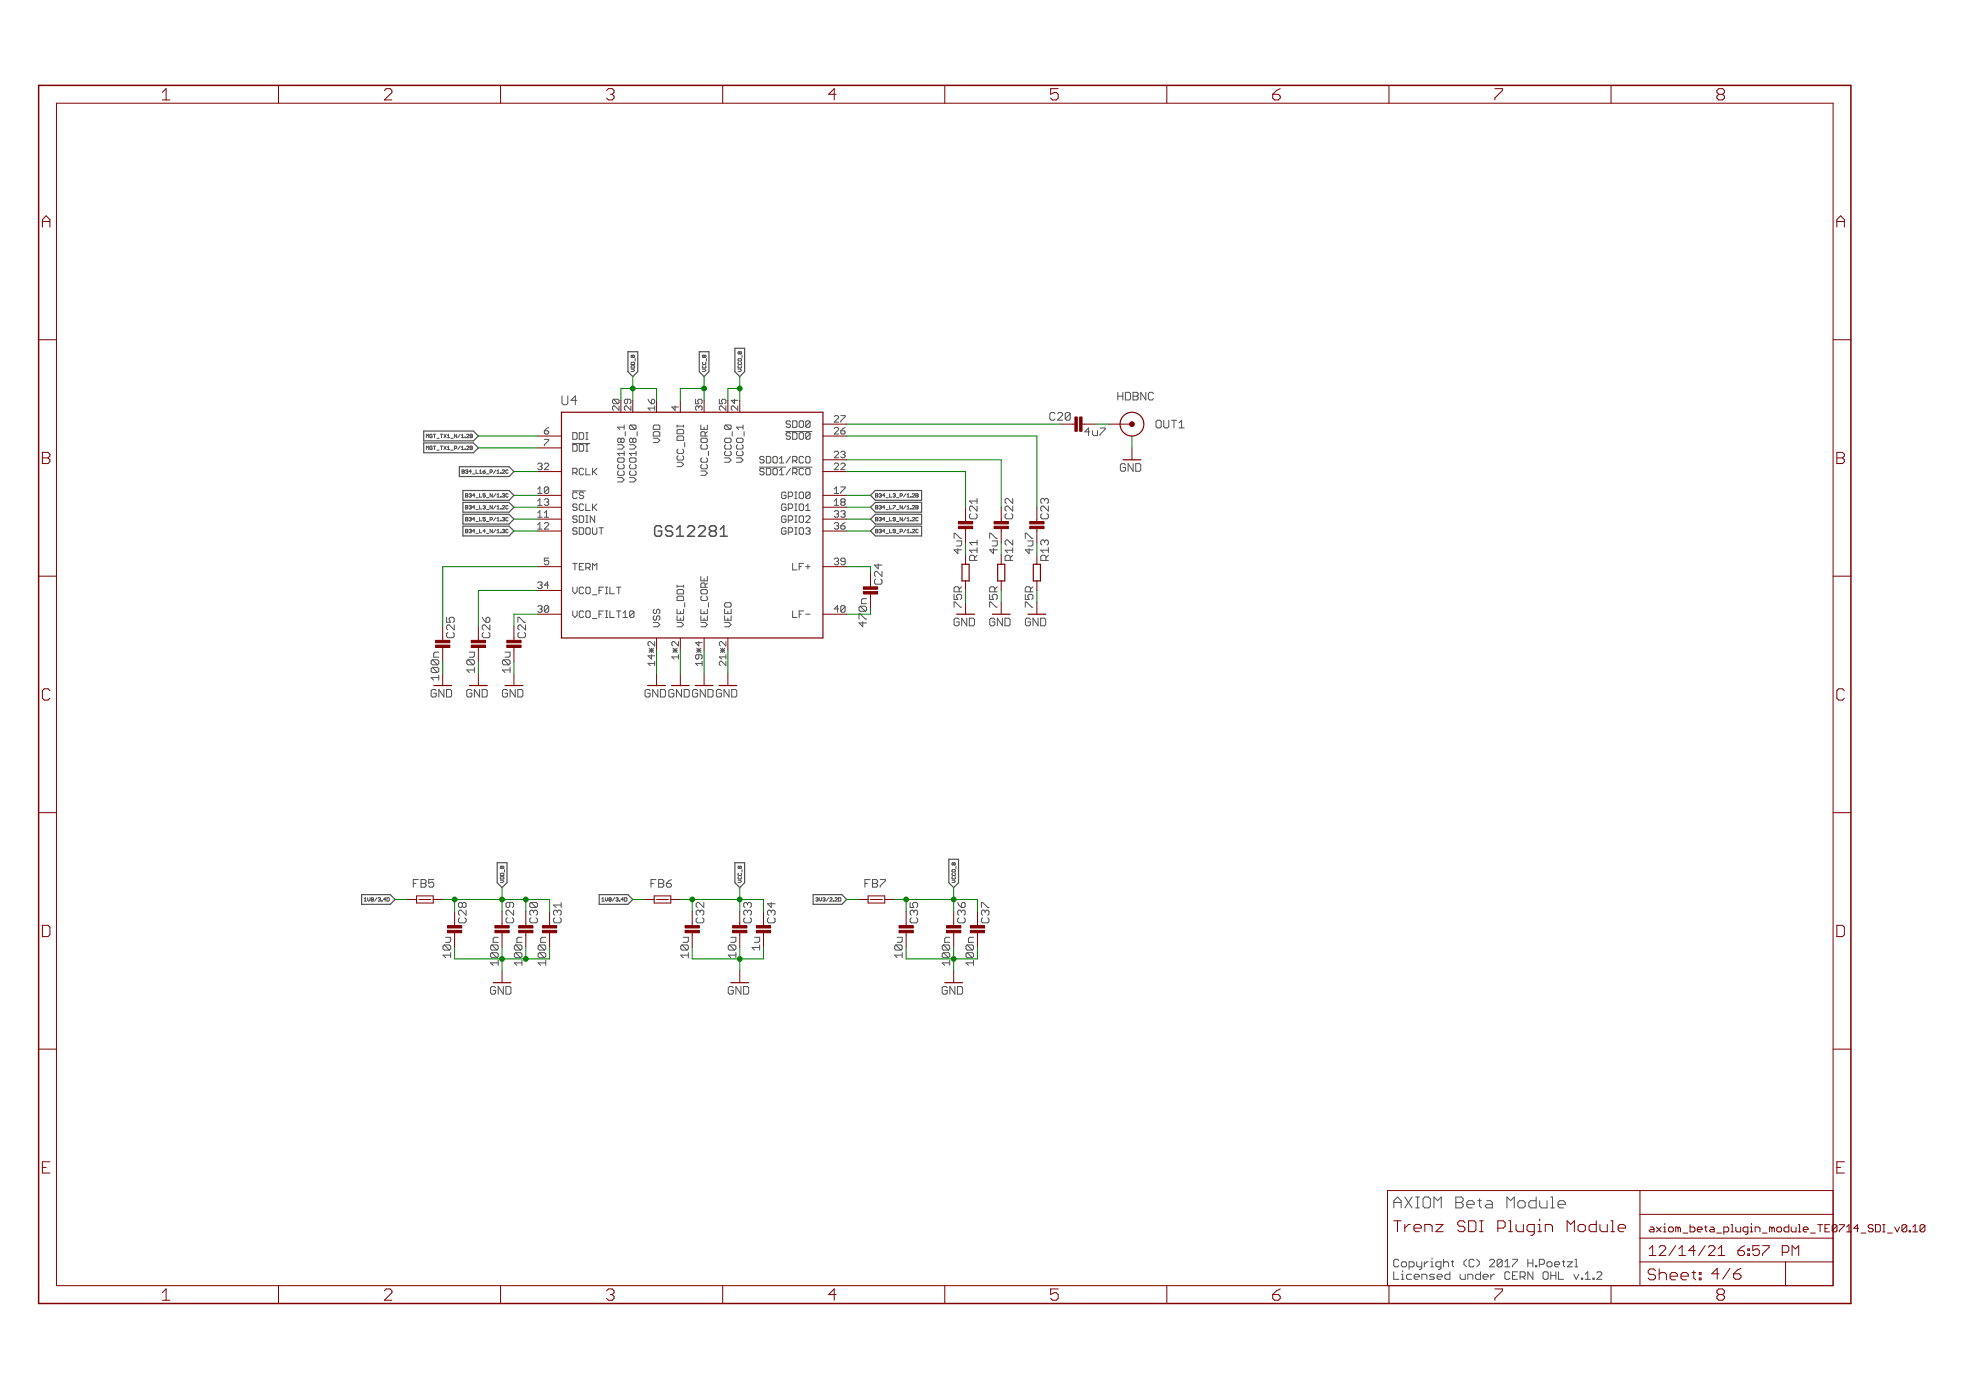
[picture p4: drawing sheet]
<svg xmlns="http://www.w3.org/2000/svg" width="420mm" height="297mm" viewBox="0 0 420 297" stroke-linecap="round" stroke-linejoin="round" font-family="sans-serif">
<g fill="none" stroke="#505050" stroke-width=".21">
<path d="M122.3 94.8h3.8M162.3 99.8h5.6M162.4 98.7l.2 .2h.5M163.1 97.5h-.5l-.2 .3 .2 .4h.5M167.9 92.2h5.6M169.3 99.8h4.2M98.7 100.8h.4M99.1 100.4h-.4v.8h.4M133.4 102.5l-.5 .5h-.9M135.9 102.5l-.4 .5h-1M151.2 101.1l-.5 .5h-.9M162.4 101.2l.2 .3h.5"/>
<path d="M163.1 100.1h-.5l-.2 .2 .2 .5h.5M342.1 271.8l.2 .2v.3l-1.1 1.1h1.1"/>
</g>
<g fill="none" stroke="#505050" stroke-width=".25">
<path d="M134.2 75.2h2.1v4.2l-1.1 1.1-1-1.1zM149.4 75.2h2.1v4.2l-1 1.1-1.1-1.1zM157.1 74.4h2v5l-1 1.1-1-1.1zM90.6 92.1h10.6l1 1.1-1 1h-10.6zM90.6 94.7h10.6l1 1-1 1.1h-10.6zM98.2 99.7h10.6l1 1.1-1 1h-10.6zM98.9 104.8h9.9l1 1.1-1 1h-9.9zM98.9 107.4h9.9l1 1-1 1.1h-9.9zM98.9 109.9h9.9l1 1-1 1.1h-9.9zM98.9 112.4h9.9l1 1.1-1 1h-9.9zM186 105.9l1.1-1.1h9.9v2.1h-9.9zM186 108.4l1.1-1h9.9v2.1h-9.9z"/>
<path d="M186 110.9l1.1-1h9.9v2.1h-9.9zM186 113.5l1.1-1.1h9.9v2.1h-9.9zM77.3 191.2h6.1l1.1 1-1.1 1.1h-6.1zM106.3 184.4h2.1v4.2l-1.1 1.1-1-1.1zM128.1 191.2h6.1l1 1-1 1.1h-6.1zM157.1 184.4h2v4.2l-1 1.1-1-1.1zM173.8 191.2h6.1l1.1 1-1.1 1.1h-6.1zM202.8 183.6h2.1v5l-1.1 1.1-1-1.1z"/>
</g>
<g fill="none" stroke="#800000" stroke-width=".21">
<path d="M59.5 18.2v3.9M107 18.2v3.9M154.5 18.2v3.9M201.9 18.2v3.9M249.4 18.2v3.9M296.8 18.2v3.9M344.3 18.2v3.9M12.1 22.1h379.7v252.6h-379.7zM8.3 72.6h3.8M391.8 72.6h3.8M114.9 93.2h5.1M114.9 95.7h5.1"/>
<path d="M145.4 85.6v2.5M175.9 93.2h5.1M175.9 90.6h5.1M175.9 98.3h5.1M236.8 90.6h5.1M241.9 95.7v2.6M114.9 105.9h5.1M114.9 100.8h5.1M114.9 113.5h5.1M114.9 108.4h5.1M114.9 110.9h5.1M175.9 105.9h5.1"/>
<path d="M175.9 100.8h5.1M175.9 113.5h5.1M175.9 108.4h5.1M175.9 110.9h5.1M206.4 118.6v2M214 118.6v2M221.6 118.6v2M8.3 123.1h3.8M114.9 121.1h5.1M114.9 131.3h5.1M114.9 126.2h5.1M175.9 121.1h5.1"/>
<path d="M175.9 131.3h5.1M206.4 128.7v2.6M214 128.7v2.6M221.6 128.7v2.6M391.8 123.1h3.8M94.6 144v2.5M102.2 144v2.5M109.8 144v2.5M140.3 144v2.5M145.4 144v2.5M150.5 144v2.5M155.6 144v2.5"/>
<path d="M8.3 173.7h3.8M391.8 173.7h3.8M87 192.2h2M89 191.5h3.6v1.5h-3.6zM89.5 192.2h2.6M92.6 192.2h2M137.8 192.2h2M139.8 191.5h3.6v1.5h-3.6zM140.3 192.2h2.6M143.4 192.2h2M183.5 192.2h2M185.5 191.5h3.6v1.5h-3.6z"/>
<path d="M186 192.2h2.6M189.1 192.2h2M107.3 207.5v2.5M158.1 207.5v2.5M203.8 207.5v2.5M8.3 224.2h3.8M391.8 224.2h3.8M350.5 254.4v20.3M350.5 259.5h41.3M391.8 254.4h-95.3v20.3M59.5 274.7v3.9M107 274.7v3.9"/>
<path d="M154.5 274.7v3.9M201.9 274.7v3.9M249.4 274.7v3.9M296.8 274.7v3.9M344.3 274.7v3.9M350.5 269.7h41.3M350.5 264.6h41.3M381.6 269.7v5M411.1 261.7l.3 .3M411.4 262v1l-.3 .2M411.4 262l-1.1 1"/>
</g>
<path d="M8.3 18.2h387.3v260.4h-387.3z" fill="none" stroke="#800000" stroke-width=".32"/>
<g fill="none" stroke="#800000" stroke-width=".25">
<path d="M120 88.1h55.9v48.2h-55.9zM205.6 124.1v-3.5h1.5v3.5h-.7M213.2 124.1v-3.5h1.5v3.5h-.7M220.8 124.1v-3.5h1.6v3.5h-.8"/>
<circle cx="241.9" cy="90.6" r="2.54"/>
</g>
<g fill="#800000" stroke="#800000" stroke-width=".21">
<path d="M184.5 126.4h3.1v.5h-3.1z"/>
<path d="M184.5 125.4h3.1v.5h-3.1z"/>
<path d="M108.3 137.9h3.1v.5h-3.1z"/>
<path d="M108.3 136.8h3.1v.6h-3.1z"/>
<path d="M100.7 137.9h3.1v.5h-3.1z"/>
<path d="M100.7 136.8h3.1v.6h-3.1z"/>
<path d="M93.1 137.9h3v.5h-3z"/>
<path d="M93.1 136.8h3v.6h-3z"/>
<path d="M204.8 112.5h3.1v.5h-3.1z"/>
<path d="M204.8 111.4h3.1v.6h-3.1z"/>
<path d="M212.4 112.5h3.1v.5h-3.1z"/>
<path d="M212.4 111.4h3.1v.6h-3.1z"/>
<path d="M220.1 112.5h3v.5h-3z"/>
<path d="M220.1 111.4h3v.6h-3z"/>
<path d="M230.7 89.1h.5v3.1h-.5z"/>
<path d="M229.7 89.1h.5v3.1h-.5z"/>
<path d="M202.3 198.8h3v.5h-3z"/>
<path d="M202.3 197.8h3v.5h-3z"/>
<path d="M207.4 198.8h3v.5h-3z"/>
<path d="M207.4 197.8h3v.5h-3z"/>
<path d="M192.1 198.8h3.1v.5h-3.1z"/>
<path d="M192.1 197.8h3.1v.5h-3.1z"/>
<path d="M156.6 198.8h3v.5h-3z"/>
<path d="M156.6 197.8h3v.5h-3z"/>
<path d="M161.6 198.8h3.1v.5h-3.1z"/>
<path d="M161.6 197.8h3.1v.5h-3.1z"/>
<path d="M146.4 198.8h3.1v.5h-3.1z"/>
<path d="M146.4 197.8h3.1v.5h-3.1z"/>
<path d="M105.8 198.8h3v.5h-3z"/>
<path d="M105.8 197.8h3v.5h-3z"/>
<path d="M110.8 198.8h3.1v.5h-3.1z"/>
<path d="M110.8 197.8h3.1v.5h-3.1z"/>
<path d="M95.6 198.8h3.1v.5h-3.1z"/>
<path d="M95.6 197.8h3.1v.5h-3.1z"/>
<path d="M115.9 198.8h3.1v.5h-3.1z"/>
<path d="M115.9 197.8h3.1v.5h-3.1z"/>
</g>
<circle cx="241.9" cy="90.6" r=".51" fill="#800000" stroke="#800000" stroke-width=".21"/>
<g fill="none" stroke="#008000" stroke-width=".21">
<path d="M102.2 93.2h12.7M102.2 95.7h12.7M132.7 85.6v-2.6h7.6v2.6M135.2 80.5v5.1M150.5 80.5v5.1M150.5 83h-5.1v2.6M158.1 83h-2.5v2.6M158.1 80.5v5.1M181 98.3h33v10.1M181 93.2h40.6v15.2M181 90.6h45.7M241.9 93.2v2.5"/>
<path d="M109.8 100.8h5.1M109.8 105.9h5.1M109.8 108.4h5.1M109.8 110.9h5.1M109.8 113.5h5.1M181 100.8h25.4v7.6M181 105.9h5M181 108.4h5M181 110.9h5M181 113.5h5M109.8 131.3h5.1M114.9 121.1h-20.3v12.7"/>
<path d="M114.9 126.2h-12.7v7.6M140.3 138.9v5.1M145.4 138.9v5.1M150.5 138.9v5.1M155.6 138.9v5.1M181 131.3h5M181 121.1h5M84.5 192.2h2.5M94.6 192.2h22.9M107.3 189.7v2.5M135.2 192.2h2.6M145.4 192.2h17.8"/>
<path d="M158.1 189.7v2.5M181 192.2h2.5M191.1 192.2h17.8M203.8 189.7v2.5M97.2 204.9h20.3M107.3 204.9v2.6M158.1 204.9v2.6M163.2 202.4v2.5h-15.3M193.7 204.9h15.2M203.8 204.9v2.6"/>
</g>
<g fill="#008000" stroke="#008000" stroke-width=".21">
<circle cx="203.8" cy="204.9" r=".51"/>
<circle cx="158.1" cy="204.9" r=".51"/>
<circle cx="107.3" cy="204.9" r=".51"/>
<circle cx="112.4" cy="204.9" r=".51"/>
<circle cx="135.2" cy="83" r=".51"/>
<circle cx="107.3" cy="192.2" r=".51"/>
<circle cx="97.2" cy="192.2" r=".51"/>
<circle cx="112.4" cy="192.2" r=".51"/>
<circle cx="150.5" cy="83" r=".51"/>
<circle cx="158.1" cy="192.2" r=".51"/>
<circle cx="147.9" cy="192.2" r=".51"/>
<circle cx="158.1" cy="83" r=".51"/>
<circle cx="203.8" cy="192.2" r=".51"/>
<circle cx="193.7" cy="192.2" r=".51"/>
</g>
<g font-size="3.7" fill="#800000">
<text x="34.8" y="21.4">1</text>
<text x="82.2" y="21.4">2</text>
<text x="129.7" y="21.4">3</text>
<text x="177.1" y="21.4">4</text>
<text x="224.6" y="21.4">5</text>
<text x="272.1" y="21.4">6</text>
<text x="319.5" y="21.4">7</text>
<text x="367" y="21.4">8</text>
<text x="9.1" y="48.6">A</text>
<text x="392.6" y="48.6">A</text>
<text x="9.1" y="99.2">B</text>
<text x="392.6" y="99.2">B</text>
<text x="9.1" y="149.7">C</text>
<text x="392.6" y="149.7">C</text>
<text x="9.1" y="200.2">D</text>
<text x="392.6" y="200.2">D</text>
<text x="9.1" y="250.8">E</text>
<text x="392.6" y="250.8">E</text>
<text x="34.8" y="277.9">1</text>
<text x="82.2" y="277.9">2</text>
<text x="129.7" y="277.9">3</text>
<text x="177.1" y="277.9">4</text>
<text x="224.6" y="277.9">5</text>
<text x="272.1" y="277.9">6</text>
<text x="319.5" y="277.9">7</text>
<text x="367" y="277.9">8</text>
</g>
<g font-size="3.6" fill="#505050">
<text x="140.4" y="114.8">GS12281</text>
<text x="297.8" y="258.2">AXIOM Beta Module</text>
</g>
<g font-size="3.6" fill="#800000">
<text x="297.8" y="263.3">Trenz SDI Plugin Module</text>
<text x="352.2" y="273.6">Sheet: 4/6</text>
</g>
<g font-size="3.2" fill="#800000">
<text x="352.4" y="268.4">12/14/21</text>
<text x="370" y="268.4">6:57 PM</text>
</g>
<text font-size="2.9" fill="#505050" x="120.1" y="86.6">U4</text>
<g font-size="2.5" fill="#800000">
<text x="224.8" y="89.9">C20</text>
<text x="239.4" y="100.8">GND</text>
<text x="209" y="110.9" transform="rotate(-90 209 110.9)">C21</text>
<text x="216.6" y="110.9" transform="rotate(-90 216.6 110.9)">C22</text>
<text x="224.2" y="110.9" transform="rotate(-90 224.2 110.9)">C23</text>
<text x="205.7" y="118" transform="rotate(-90 205.7 118)">4u7</text>
<text x="213.3" y="118" transform="rotate(-90 213.3 118)">4u7</text>
<text x="97.2" y="136.3" transform="rotate(-90 97.2 136.3)">C25</text>
<text x="104.8" y="136.3" transform="rotate(-90 104.8 136.3)">C26</text>
<text x="203.9" y="133.8">GND</text>
<text x="211.5" y="133.8">GND</text>
<text x="219.1" y="133.8">GND</text>
<text x="92.1" y="149">GND</text>
<text x="99.7" y="149">GND</text>
<text x="107.4" y="149">GND</text>
<text x="137.8" y="149">GND GND GND GND</text>
<text x="162.5" y="202.8" transform="rotate(-90 162.5 202.8)">1u</text>
<text x="104.8" y="212.5">GND</text>
<text x="155.6" y="212.5">GND</text>
<text x="201.3" y="212.5">GND</text>
</g>
<g font-size="2.5" fill="#505050">
<text x="239.5" y="85.5">HDBNC</text>
<text x="247" y="91.5">OUT1</text>
<text x="224.2" y="119.8" transform="rotate(-90 224.2 119.8)">R13</text>
<text x="88.3" y="189.7">FB5</text>
<text x="139.1" y="189.7">FB6</text>
<text x="184.8" y="189.7">FB7</text>
<text x="106.6" y="205.8" transform="rotate(-90 106.6 205.8)">1</text>
<text x="111.7" y="205.8" transform="rotate(-90 111.7 205.8)">1</text>
<text x="116.8" y="205.8" transform="rotate(-90 116.8 205.8)">1</text>
<text x="203.1" y="205.8" transform="rotate(-90 203.1 205.8)">1</text>
<text x="208.2" y="205.8" transform="rotate(-90 208.2 205.8)">1</text>
<text x="297.8" y="270.8">Copyright (C) 2017 H.Poetzl</text>
<text x="297.8" y="273.5">Licensed under CERN OHL v.1.2</text>
</g>
<g font-size="2.5" fill="#008000">
<text x="231.8" y="93.2">4u7</text>
<text x="209" y="119.8" transform="rotate(-90 209 119.8)">R11</text>
<text x="216.6" y="119.8" transform="rotate(-90 216.6 119.8)">R12</text>
<text x="220.9" y="118" transform="rotate(-90 220.9 118)">4u7</text>
<text x="188.6" y="124.9" transform="rotate(-90 188.6 124.9)">C24</text>
<text x="205.7" y="129.4" transform="rotate(-90 205.7 129.4)">75R</text>
<text x="213.3" y="129.4" transform="rotate(-90 213.3 129.4)">75R</text>
<text x="220.9" y="129.4" transform="rotate(-90 220.9 129.4)">75R</text>
<text x="112.4" y="136.3" transform="rotate(-90 112.4 136.3)">C27</text>
<text x="185.3" y="133.5" transform="rotate(-90 185.3 133.5)">470n</text>
<text x="101.5" y="143.4" transform="rotate(-90 101.5 143.4)">10u</text>
<text x="109.1" y="143.4" transform="rotate(-90 109.1 143.4)">10u</text>
<text x="93.9" y="144.9" transform="rotate(-90 93.9 144.9)">100n</text>
<text x="99.7" y="197.3" transform="rotate(-90 99.7 197.3)">C28</text>
<text x="109.9" y="197.3" transform="rotate(-90 109.9 197.3)">C29</text>
<text x="115" y="197.3" transform="rotate(-90 115 197.3)">C30</text>
<text x="120.1" y="197.3" transform="rotate(-90 120.1 197.3)">C31</text>
<text x="150.5" y="197.3" transform="rotate(-90 150.5 197.3)">C32</text>
<text x="160.7" y="197.3" transform="rotate(-90 160.7 197.3)">C33</text>
<text x="165.8" y="197.3" transform="rotate(-90 165.8 197.3)">C34</text>
<text x="196.3" y="197.3" transform="rotate(-90 196.3 197.3)">C35</text>
<text x="206.4" y="197.3" transform="rotate(-90 206.4 197.3)">C36</text>
<text x="211.5" y="197.3" transform="rotate(-90 211.5 197.3)">C37</text>
<text x="96.4" y="204.3" transform="rotate(-90 96.4 204.3)">10u</text>
<text x="106.6" y="204.3" transform="rotate(-90 106.6 204.3)">00n</text>
<text x="111.7" y="204.3" transform="rotate(-90 111.7 204.3)">00n</text>
<text x="116.8" y="204.3" transform="rotate(-90 116.8 204.3)">00n</text>
<text x="147.2" y="204.3" transform="rotate(-90 147.2 204.3)">10u</text>
<text x="157.4" y="204.3" transform="rotate(-90 157.4 204.3)">10u</text>
<text x="193" y="204.3" transform="rotate(-90 193 204.3)">10u</text>
<text x="203.1" y="204.3" transform="rotate(-90 203.1 204.3)">00n</text>
<text x="208.2" y="204.3" transform="rotate(-90 208.2 204.3)">00n</text>
</g>
<g font-size="2.3" fill="#800000">
<text x="352.4" y="263.3">axiom_beta_plugin_module_TE0</text>
<text x="392.2" y="263.3">714_SDI_v0.10</text>
</g>
<g font-size="2.1" fill="#505050">
<text x="132.4" y="87.7" transform="rotate(-90 132.4 87.7)">20</text>
<text x="145.1" y="87.7" transform="rotate(-90 145.1 87.7)">4</text>
<text x="116.4" y="92.8">6</text>
<text x="116.4" y="95.4">7</text>
<text x="122.4" y="93.9">DDI</text>
<text x="141.1" y="94.3" transform="rotate(-90 141.1 94.3)">VDD</text>
<text x="168.4" y="93.9">SDO0</text>
<text x="168.4" y="91.4">SDO0</text>
<text x="178.3" y="92.8">26</text>
<text x="178.3" y="90.3">27</text>
<text x="115.1" y="100.4">32</text>
<text x="122.4" y="96.5">DDI</text>
<text x="122.4" y="101.5">RCLK</text>
<text x="146.2" y="99.5" transform="rotate(-90 146.2 99.5)">VCC_DDI</text>
<text x="151.3" y="100.8" transform="rotate(-90 151.3 100.8)">VCC_CORE</text>
<text x="156.4" y="98.2" transform="rotate(-90 156.4 98.2)">VCCO_0</text>
<text x="158.9" y="98.2" transform="rotate(-90 158.9 98.2)">VCCO_1</text>
<text x="163.3" y="99">SDO1/RCO</text>
<text x="163.3" y="101.5">SDO1/RCO</text>
<text x="178.3" y="97.9">23</text>
<text x="178.3" y="100.4">22</text>
<text x="115.1" y="105.5">10</text>
<text x="122.4" y="106.6">CS</text>
<text x="133.5" y="102" transform="rotate(-90 133.5 102)">VCCO1V8_1</text>
<text x="136.1" y="102" transform="rotate(-90 136.1 102)">VCCO1V8_0</text>
<text x="167.1" y="106.6">GPIO0</text>
<text x="178.3" y="105.5">17</text>
<text x="115.1" y="110.6">11</text>
<text x="115.1" y="113.1">12</text>
<text x="115.1" y="108">13</text>
<text x="122.4" y="111.7">SDIN</text>
<text x="122.4" y="109.2">SCLK</text>
<text x="167.1" y="109.2">GPIO1</text>
<text x="167.1" y="111.7">GPIO2</text>
<text x="178.3" y="113.1">36</text>
<text x="178.3" y="108">18</text>
<text x="178.3" y="110.6">33</text>
<text x="122.4" y="114.2">SDOUT</text>
<text x="167.1" y="114.2">GPIO3</text>
<text x="115.1" y="125.8">34</text>
<text x="116.4" y="120.7">5</text>
<text x="122.4" y="121.9">TERM</text>
<text x="169.7" y="121.9">LF+</text>
<text x="178.3" y="120.7">39</text>
<text x="115.1" y="130.9">30</text>
<text x="122.4" y="126.9">VCO_FILT</text>
<text x="178.3" y="130.9">40</text>
<text x="122.4" y="132">VCO_FILT10</text>
<text x="141.1" y="134" transform="rotate(-90 141.1 134)">VSS</text>
<text x="146.2" y="134" transform="rotate(-90 146.2 134)">VEE_DDI</text>
<text x="151.3" y="134" transform="rotate(-90 151.3 134)">VEE_CORE</text>
<text x="156.4" y="134" transform="rotate(-90 156.4 134)">VEEO</text>
<text x="169.7" y="132">LF-</text>
</g>
<g font-size="2.1" fill="#800000">
<text x="134.9" y="87.7" transform="rotate(-90 134.9 87.7)">29</text>
<text x="140" y="87.7" transform="rotate(-90 140 87.7)">16</text>
<text x="150.2" y="87.7" transform="rotate(-90 150.2 87.7)">35</text>
<text x="155.3" y="87.7" transform="rotate(-90 155.3 87.7)">25</text>
<text x="157.8" y="87.7" transform="rotate(-90 157.8 87.7)">24</text>
<text x="140" y="141.9" transform="rotate(-90 140 141.9)">14*2</text>
<text x="145.1" y="140.6" transform="rotate(-90 145.1 140.6)">1*2</text>
<text x="150.2" y="141.9" transform="rotate(-90 150.2 141.9)">19*4</text>
<text x="155.3" y="141.9" transform="rotate(-90 155.3 141.9)">21*2</text>
</g>
<g font-size="1.1" fill="#505050">
<text x="135.7" y="79.4" transform="rotate(-90 135.7 79.4)">VDD_8</text>
<text x="150.9" y="79.4" transform="rotate(-90 150.9 79.4)">VCC_8</text>
<text x="158.6" y="79.4" transform="rotate(-90 158.6 79.4)">VCCO_8</text>
<text x="91.5" y="93.6">MGT_TX1_N/1.2B</text>
<text x="91.5" y="96.1">MGT_TX1_P/1.2B</text>
<text x="99.1" y="101.2">B34_L16_P/1.2C</text>
<text x="99.8" y="106.3">B34_L5_N/1.3C</text>
<text x="187.1" y="106.3">B34_L3_P/1.2B</text>
<text x="99.8" y="113.9">B34_L4_N/1.3C</text>
<text x="99.8" y="111.3">B34_L5_P/1.3C</text>
<text x="99.8" y="108.8">B34_L3_N/1.2C</text>
<text x="187.1" y="108.8">B34_L7_N/1.2B</text>
<text x="187.1" y="111.3">B34_L9_N/1.2C</text>
<text x="187.1" y="113.9">B34_L9_P/1.2C</text>
<text x="107.8" y="188.6" transform="rotate(-90 107.8 188.6)">VDD_8</text>
<text x="158.6" y="188.6" transform="rotate(-90 158.6 188.6)">VCC_8</text>
<text x="204.3" y="188.6" transform="rotate(-90 204.3 188.6)">VCCO_8</text>
<text x="77.9" y="192.6">1V8/3.4D</text>
<text x="128.7" y="192.6">1V8/3.4D</text>
<text x="174.4" y="192.6">3V3/2.2D</text>
</g>
</svg>
